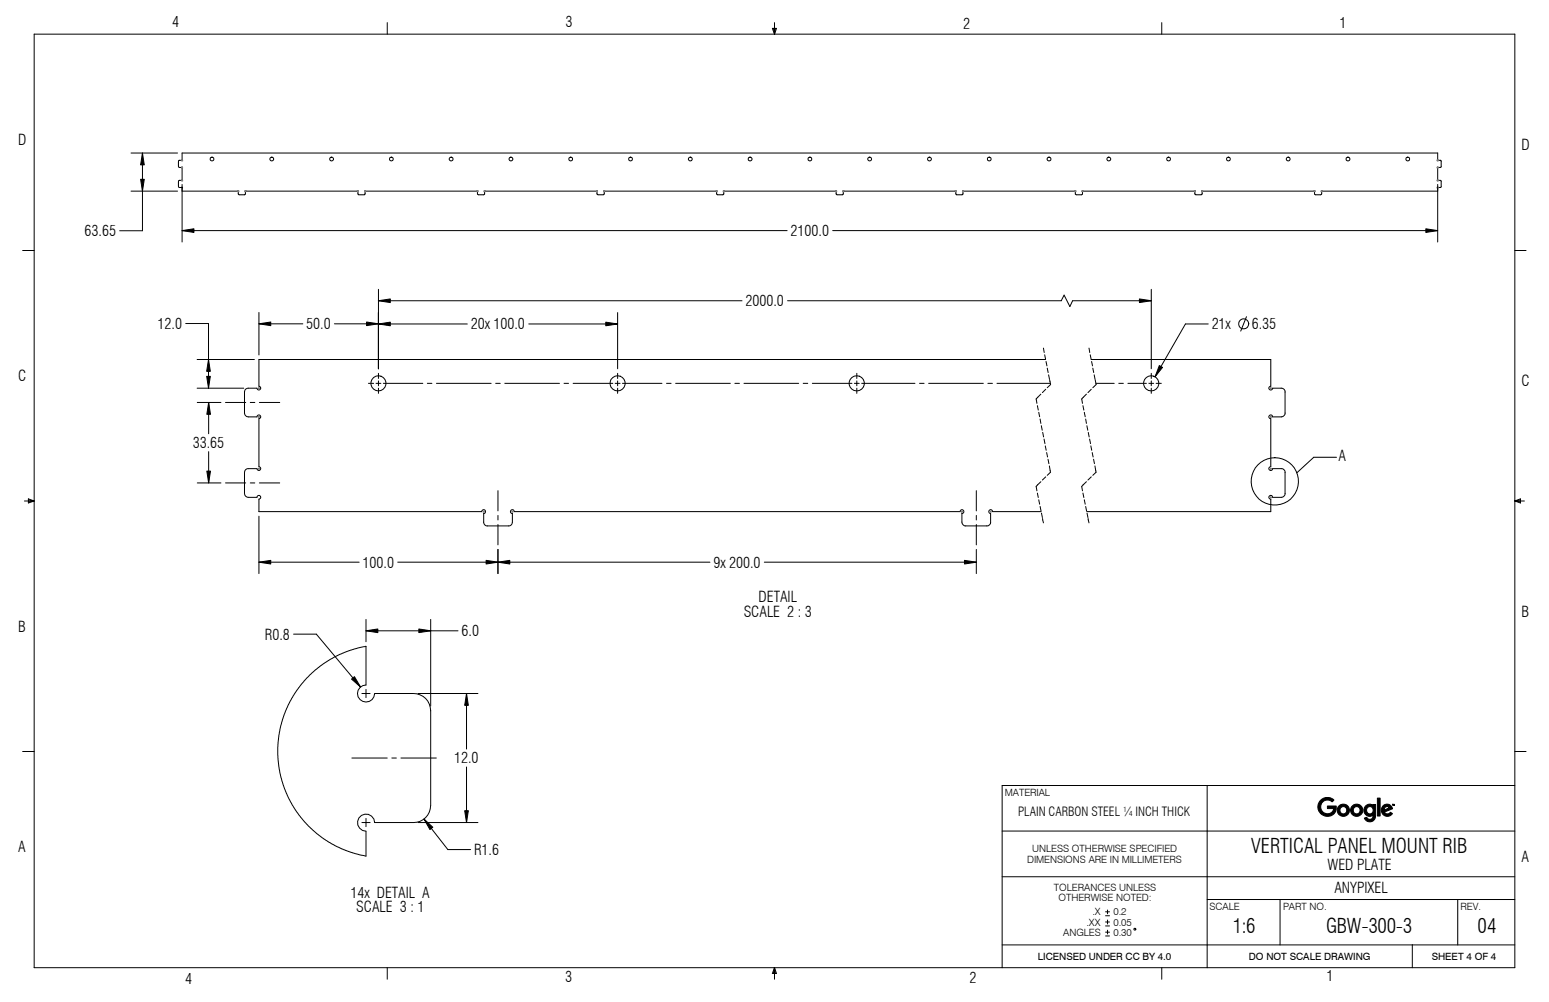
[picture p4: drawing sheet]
<svg xmlns="http://www.w3.org/2000/svg" width="432mm" height="279mm" viewBox="0 0 432 279" stroke-linecap="round" stroke-linejoin="round" font-family="sans-serif">
<g fill="none" stroke="#000" stroke-width=".28">
<path d="M9.5 9.5h412.8v260.3h-412.8zM107.9 6.3v3.2M215.3 7.9h1.2l-.6 1.6zM215.6 7.9l.3 1.6M215.9 6.3v3.2M216.2 7.9l-.3 1.6M323.8 6.3v3.2M36.5 53.3h13M36.5 42.7h13M39.7 42.7v21.6h-6.3M50.8 53.3l15.7-.1-.1 .9 .3 .2 1.7-.1v-1h31.4v.9l.2 .2 1.7-.1v-1h31.4v.9l.2 .2 1.7-.1v-1h31.5l-.1 .9 .3 .2 1.7-.1v-1h31.4v.9l.2 .2 1.7-.1v-1h31.4v.9l.2 .2 1.7-.1v-1h31.5l-.1 .9 .3 .2 1.7-.1v-1h31.4v.9l.2 .2 1.7-.1v-1h31.5l-.1 .9 .3 .2 1.6-.1v-1h31.5l-.1 .9 .3 .2 1.6-.1 .1-1 32.4 .1M50.8 51.4v16.1"/>
<path d="M50.8 52.4v-.2h-1l-.1-1.7 .3-.2h.9v-3.6h-.9l-.3-.3 .1-1.7h1.1l-.1-2h350l-.2 2h1.1v1.8l-.2 .2h-.9v3.6h.9l.2 .2v1.7h-1l.1 .2M400.8 51.4v16.1M6.3 69.8h3.2M50.8 64.3h168.6M232.1 64.3h168.7M422.3 69.8h3.1M51.8 90.2h6.3v18M72.2 87.1v11.9M72.2 90.3h12.2M93.2 90.3h37.1M105.5 80.7v22.1M105.5 83.9h101.3"/>
<path d="M147.4 90.3h24.8M172.2 87.2v15.6M219.5 83.9h76.3l.8-1.6 1.6 3.2 .8-1.6h21.9M290.9 97.1l.2 1.2M291.2 98.9l.3 1.3M303.6 97.1l.2 1.2M303.9 98.9l.3 1.3M320.9 80.7v22.1M336.8 90.3h-6.3l-8.5 14.8M347.5 88.3l-1.6 4M54.9 100.2h16M54.9 108.2h13"/>
<path d="M55 112.2h6.6M58.2 112.2v8.7M62.9 112.2h5.6M69.8 112.2h1.2M72.3 112.2h5.7M102.7 106.9h1.4M104.8 106.9h1.4M105.5 104.1v1.4M105.5 106.2v1.4M105.5 108.2v1.5M106.8 106.9h11.1M119.1 106.9h1.3"/>
<path d="M121.7 106.9h15.2M138.2 106.9h1.2M140.7 106.9h15.3M157.2 106.9h1.3M159.8 106.9h11M171.5 106.9h1.3M172.2 104.1v1.4M172.2 106.2v1.4M172.2 108.2v1.5M173.5 106.9h11M185.8 106.9h1.3M188.3 106.9h15.3"/>
<path d="M204.9 106.9h1.2M207.4 106.9h15.2M223.9 106.9h1.3M226.4 106.9h11.1M238.2 106.9h1.3M238.8 104.1v1.4M238.8 106.2v1.4M238.8 108.2v1.5M240.2 106.9h14.9M256.3 106.9h1.3M258.9 106.9h15.2M275.4 106.9h1.2"/>
<path d="M277.9 106.9h14.9M289.2 113.1l.2 1.2M289.6 115l.2 1.2M289.9 116.8l.3 1.3M290.2 109.9l-1.4 1.4 .3 1.2M290.3 118.7l.2 1.3M291.5 100.2h-219.3v7.5a.52 .52 0 0 1 .5 .5 .52 .52 0 0 1-.5 .5 .52 .52 0 0 1-.6-.5h-2.4a1.02 1.02 0 0 0-1 1.1v5.9a1.08 1.08 0 0 0 1 1h2.4a.52 .52 0 0 1 .5-.5 .52 .52 0 0 1 .6 .5 .52 .52 0 0 1-.5 .6v13.3a.52 .52 0 0 1 .5 .6 .52 .52 0 0 1-.5 .5 .52 .52 0 0 1-.6-.5h-2.4a1.02 1.02 0 0 0-1 1v5.9a1.08 1.08 0 0 0 1 1.1h2.4a.52 .52 0 0 1 .5-.5 .52 .52 0 0 1 .6 .4 .52 .52 0 0 1-.5 .6v3.5h62.1a.53 .53 0 0 1 .5-.6 .53 .53 0 0 1 .5 .5 .53 .53 0 0 1-.5 .6v2.4a1.02 1.02 0 0 0 1.1 1h5.9a1.02 1.02 0 0 0 1-1v-2.4a.52 .52 0 0 1-.5-.5 .52 .52 0 0 1 .5-.6 .52 .52 0 0 1 .5 .6h124.3a.52 .52 0 0 1 .5-.6 .52 .52 0 0 1 .6 .6 .52 .52 0 0 1-.6 .5v2.4a1.08 1.08 0 0 0 1.1 1h5.9a1.02 1.02 0 0 0 1-1v-2.4a.52 .52 0 0 1-.5-.6 .52 .52 0 0 1 .6-.5 .52 .52 0 0 1 .5 .6h13.5M291.5 108.5l-.9 1M291.6 100.8l.2 1.2M291.9 102.7l.3 1.2M292.3 104.5l.3 1.3M292.6 106l.3 1.2"/>
<path d="M292.9 107.2l-1 .9M301.9 113.1l.2 1.2M302.3 115l.2 1.2M302.6 116.8l.3 1.3M302.9 109.9l-1.4 1.4 .3 1.2M303 118.7l.2 1.3M304.2 100.2h50v7.5a.52 .52 0 0 0-.5 .5 .52 .52 0 0 0 .5 .5 .52 .52 0 0 0 .6-.5h2.4a1.02 1.02 0 0 1 1 1.1v5.9a1.08 1.08 0 0 1-1 1h-2.4a.52 .52 0 0 0-.6-.5 .52 .52 0 0 0-.5 .5 .52 .52 0 0 0 .5 .6v13.3a.52 .52 0 0 0-.5 .5 .52 .52 0 0 0 .5 .6 .52 .52 0 0 0 .6-.5h2.4a1.02 1.02 0 0 1 1 1v5.9a1.08 1.08 0 0 1-1 1.1h-2.4a.52 .52 0 0 0-.6-.5 .52 .52 0 0 0-.5 .5 .52 .52 0 0 0 .5 .5v3.5h-51.3M304.2 108.5l-.9 1M304.3 100.8l.2 1.2M304.6 102.7l.3 1.2M305 104.5l.3 1.3M305.3 106l.3 1.2"/>
<path d="M305.5 106.9h5.1M305.6 107.2l-1 .9M311.9 106.9h1.2M314.4 106.9h5.2M320.3 106.9h1.3M320.9 104.1v1.4M320.9 106.2v1.4M320.9 108.2v1.5M322.3 106.9h1.4M6.8 139.7h2.7M7.9 139.1l1.6 .6-1.6 .6zM7.9 139.4l1.6 .3"/>
<path d="M9.5 139.7l-1.6 .3M55 134.7h6.6M58.2 125.9v8.8M62.9 134.7h5.6M69.8 134.7h1.2M72.3 134.7h5.7M138.8 136.8v5.7M272.2 136.8v5.7M289.2 137.5l.2 1.2M289.6 139.4l.2 1.2M290.2 134.3l-1.4 1.3 .3 1.3M290.7 120.6l.2 1.2"/>
<path d="M291 122.4l.3 1.3M291.4 124.3l.2 1.3M291.5 133l-.9 .9M291.8 126.2l.2 1.2M292.1 128.1l.3 1.2M292.5 129.9l.3 1.8-.9 .8M301.9 137.5l.2 1.2M302.3 139.4l.2 1.2M302.9 134.3l-1.4 1.3 .3 1.3M303.4 120.6l.2 1.2M303.7 122.4l.3 1.3M304.1 124.3l.2 1.3"/>
<path d="M304.2 133l-.9 .9M304.5 126.2l.2 1.2M304.8 128.1l.3 1.2M305.2 129.9l.3 1.8M305.6 131.7l-1 .8M372.6 127.5h-6.4l-4.7 4.3M422.3 139.7h2.6M422.3 139.7l1.5-.6v1.2zM422.3 139.7l1.5 .3M423.8 139.4l-1.5 .3M72.2 143.9v16M72.2 156.8h27.9"/>
<path d="M110.9 156.8h87M138.8 143.7v1.3M138.8 146.3v5.6M138.8 153.2v6.7M213.1 156.8h59.1M272.2 143.7v1.3M272.2 146.3v5.6M272.2 153.2v6.7M289.9 141.2l.3 1.3M290.3 143.1l.3 1.2M290.6 144.6l.3 1.2M302.6 141.2l.3 1.3"/>
<path d="M303 143.1l.3 1.2M303.3 144.6l.3 1.2M81.8 176.8h6.4l12.3 14.8M102 172.7v6.2M102 175.9h25.7M120.1 172.7v24.2M86.4 188.1l2.9-2.4 3.8-2.4 4.2-1.9 4.7-1.2v10.8l-.9 .2a2.38 2.38 0 0 0-.4 4.2 2.38 2.38 0 0 0 3.7-2l11.8 .1a4.8 4.8 0 0 1 3.9 4.7l-.2 27.4a4.7 4.7 0 0 1-4.6 3.8h-10.9l-.2-1a2.39 2.39 0 0 0-4.2-.3 2.39 2.39 0 0 0 2 3.7v6.9l-4.2-1-4.5-1.9-3.8-2.5-2.3-1.8-2.3-2.3-1.6-2-1.8-2.6-2.3-5-1.2-4.3-.5-4v-3.7l.6-4.5 1.1-3.8 2.2-4.7 2.5-3.7zM100.9 193.4h2.3M102 192.2v2.3M116.5 193.4h16.7M130 193.4v15.5M6.3 209.5h3.2"/>
<path d="M98.1 211.4h9.8M109.2 211.4h1.3M111.8 211.4h9.8M130 213.9v15.5M336.5 219v50.8M422.3 209.5h3.1M422.3 219h-142.9v50.8M100.9 229.4h2.3M102 228.2v2.3M116.5 229.4h16.7M118.2 228.4l6.6 8.5h6.4M279.4 231.7h142.9"/>
<path d="M279.4 244.5h142.9M308.2 255.4h1.1M308.2 254.3h1.1M308.2 258.2h1.1M308.2 257.1h1.1M308.2 259.9h1.1M308.7 253.7v1.1M308.7 256.5v1.1M308.7 259.4v1M336.5 250.8h85.8M356.8 250.8v12.7M406.4 250.8v12.7"/>
<path d="M107.9 269.8v3.2M215.9 269.8l.3 1.6M215.9 269.8l-.3 1.6M215.9 269.8l.6 1.6h-1.2zM215.9 269.8v3.2M279.4 263.5h142.9M308.2 261h1.1M323.8 269.8v3.2M393.7 263.5v6.3"/>
<circle cx="59.1" cy="44.4" r=".54"/>
<circle cx="75.8" cy="44.3" r=".53"/>
<circle cx="92.4" cy="44.3" r=".53"/>
<circle cx="109.1" cy="44.4" r=".54"/>
<circle cx="125.8" cy="44.4" r=".54"/>
<circle cx="142.4" cy="44.3" r=".53"/>
<circle cx="159.1" cy="44.4" r=".54"/>
<circle cx="175.8" cy="44.4" r=".54"/>
<circle cx="192.4" cy="44.3" r=".53"/>
<circle cx="209.1" cy="44.4" r=".54"/>
<circle cx="225.8" cy="44.4" r=".54"/>
<circle cx="242.4" cy="44.3" r=".53"/>
<circle cx="259.1" cy="44.3" r=".53"/>
<circle cx="275.8" cy="44.4" r=".54"/>
<circle cx="292.4" cy="44.4" r=".54"/>
<circle cx="309.1" cy="44.3" r=".53"/>
<circle cx="325.8" cy="44.4" r=".54"/>
<circle cx="342.4" cy="44.4" r=".54"/>
<circle cx="359.1" cy="44.3" r=".53"/>
<circle cx="375.8" cy="44.4" r=".54"/>
<circle cx="392.4" cy="44.4" r=".54"/>
<circle cx="346.7" cy="90.3" r="1.42"/>
<circle cx="105.5" cy="106.9" r="2.11"/>
<circle cx="172.2" cy="106.9" r="2.11"/>
<circle cx="238.8" cy="106.9" r="2.12"/>
<circle cx="320.9" cy="106.9" r="2.12"/>
<circle cx="355.4" cy="134.2" r="6.6"/>
<circle cx="316.3" cy="259.1" r=".26"/>
</g>
<g fill="none" stroke="#fff" stroke-width=".28">
<path d="M368.3 223.1l1.1-.7h1.1l1.4 .7-.6 .5-.8-.5-1.1 .1-.9 .6-.3 .8v.8l.3 .7 .6 .6 .7 .2 1.4-.3 .6-1-1.8-.1v-.8h2.4v1.3l-.6 1-.8 .5-1.3 .1-1-.3-.7-.6-.5-1-.1-1 .3-1.1zM380.7 224.7l.9-.5 .7 .1 .4 .3v-.3h.8l-.1 3.8-.3 .5-.6 .5-1.5-.1-.7-.8 .7-.3 .5 .5 .6 .1 .5-.3 .1-.4v-.6l-.5 .4h-.6l-1.1-.7-.3-1.2zM383.5 224.3h.1M384 222.5h.7v5h-.7zM385.6 224.7l.8-.5 .7 .1 .6 .3 .5 .9-2.3 .9 .6 .5h.6l.5-.4 .6 .4-.3 .3-.5 .3-.9 .1-1.1-.6-.3-1.3zM386 225.2l.8-.3 .5 .4-1.5 .6zM388.2 224.3h.1M388.2 224.3h.3l.1 .2M388.2 224.3v.3l.1-.3M388.4 224.3h.1M388.4 224.3v.3l.1-.2M388.5 224.3h.1"/>
<path d="M388.5 224.3v.3l.2-.3M388.6 224.5h.1M388.7 224.4v.2v-.3l-.1 .2M388.7 224.3h.1"/>
<circle cx="374.4" cy="225.9" r="1"/>
<circle cx="374.5" cy="225.9" r="1.7"/>
<circle cx="378.1" cy="225.9" r=".99"/>
<circle cx="378.2" cy="225.9" r="1.7"/>
<circle cx="381.9" cy="225.9" r=".99"/>
</g>
<g fill="#000" stroke="#000" stroke-width=".28">
<path d="M39.7 42.7l.5 3.3h-1zM39.2 50h1l-.5 3.3zM50.8 64.3l3.3-.5v1zM397.5 63.8l3.3 .5-3.3 .5zM72.2 90.3l3.3-.5v1zM105.5 83.9l3.3-.5v1zM105.5 90.3l3.3-.5v1zM102.2 89.8l3.3 .5-3.3 .5zM168.9 89.8l3.3 .5-3.3 .5zM317.6 83.4l3.3 .5-3.3 .5zM57.6 104.9h1l-.5 3.3zM58.1 100.2l.5 3.3h-1z"/>
<path d="M58.2 112.2l.5 3.3h-1zM323.2 101.9l.9 .5-2.1 2.7zM57.7 131.4h1l-.5 3.3zM72.2 156.8l3.3-.5v1zM135.5 156.3l3.3 .5-3.3 .5zM138.8 156.8l3.3-.5v1zM268.9 156.3l3.3 .5-3.3 .5zM102 175.9l3.3-.5v1zM116.8 175.4l3.3 .5-3.3 .5zM98 189.4l.8-.7 1.7 2.9zM130 193.4l.6 3.3h-1.1zM118.2 228.4l2.4 2.3-.8 .6z"/>
<path d="M129.5 226.1h1.1l-.6 3.3z"/>
<path d="M368.1 223.2l1.5-.8 1.2 .1 .8 .3 .3 .3-.6 .5-.6-.4-.7-.1-1.1 .4-.6 .8-.1 1 .6 1.2 .6 .3 .9 .1 1-.5 .5-.9h-1.8v-.8h2.4v1.3l-.5 .9-1.5 .7-1.1-.1-.9-.4-.7-.9-.3-.9 .1-1.1z" fill-rule="evenodd"/>
<path d="M373.5 225.9a1 1 0 0 0 2 0 1 1 0 0 0-2 0zM372.8 225.9a1.7 1.7 0 0 1 3.4 0 1.7 1.7 0 0 1-3.4 0z" fill-rule="evenodd"/>
<path d="M377.2 225.9a1 1 0 0 0 2 0 1 1 0 0 0-2 0zM376.5 225.9a1.71 1.71 0 0 1 3.4 0 1.71 1.71 0 0 1-3.4 0z" fill-rule="evenodd"/>
<path d="M380.9 225.9a1 1 0 0 0 2 0 1 1 0 0 0-2 0zM380.8 224.6l.8-.4 .7 .1 .4 .3v-.3h.8l-.1 3.6-.3 .7-.6 .5-1.3-.1-.9-.9 .7-.2 .4 .5 .7 .1 .5-.3 .1-.5v-.5l-.6 .4h-.5l-.8-.3-.4-.5-.2-1.1z" fill-rule="evenodd"/>
<path d="M384 222.5h.7v5h-.7z" fill-rule="evenodd"/>
<path d="M386 225.2l-.2 .7 1.5-.6-.6-.4zM385.5 224.7l.9-.5 1.2 .3 .6 1-2.3 .9 .6 .5h.6l.5-.4 .6 .4-.6 .5-.6 .2-1.3-.4-.6-1.1v-.8z" fill-rule="evenodd"/>
<path d="M388.2 224.3h.2l-.1 .3z" fill-rule="evenodd"/>
<path d="M388.4 224.3l.2 .2 .1-.2v.3v-.3l-.1 .3-.1-.3-.1 .3z" fill-rule="evenodd"/>
</g>
<g fill="none" stroke="#808080" stroke-width=".28">
<path d="M50.6 44.7h.3M50.6 46.7h.3M50.6 50.3h.3M50.6 44.6l.3 .3M50.6 46.6l.3 .3M50.6 50.2l.3 .3M50.8 44.6v.3M50.8 46.6v.3M50.8 50.2v.3M50.9 44.6l-.3 .3M50.9 46.6l-.3 .3M50.9 50.2l-.3 .3"/>
<path d="M66.3 53.3h.3M66.3 53.2l.3 .3M66.4 53.2v.3M66.5 53.2l-.2 .3M68.3 53.3h.3M68.3 53.2l.3 .3M68.4 53.2v.3M68.5 53.2l-.3 .3M99.7 53.3h.2M99.7 53.2l.2 .3M99.8 53.2v.3M99.9 53.2l-.3 .3"/>
<path d="M101.6 53.3h.3M101.6 53.2l.3 .3M101.8 53.2v.3M101.9 53.2l-.3 .3M133 53.3h.3M133 53.2l.3 .3M133.1 53.2v.3M133.2 53.2l-.3 .3M135 53.3h.3M135 53.2l.3 .3M135.1 53.2v.3M135.2 53.2l-.3 .3"/>
<path d="M166.3 53.3h.3M166.3 53.2l.3 .3M166.4 53.2v.3M166.5 53.2l-.3 .3M168.3 53.3h.3M168.3 53.2l.3 .3M168.4 53.2v.3M168.6 53.2l-.3 .3M199.6 53.3h.3M199.6 53.2l.3 .3M199.8 53.2v.3M199.9 53.2l-.3 .3"/>
<path d="M201.6 53.3h.3M201.6 53.2l.3 .3M201.8 53.2v.3M201.9 53.2l-.3 .3M233 53.3h.3M233 53.2l.3 .3M233.1 53.2v.3M233.2 53.2l-.3 .3M234.9 53.3h.3M234.9 53.2l.3 .3M235.1 53.2v.3M235.2 53.2l-.3 .3"/>
<path d="M266.3 53.3h.3M266.3 53.2l.3 .3M266.4 53.2v.3M266.6 53.2l-.3 .3M268.3 53.3h.3M268.3 53.2l.3 .3M268.4 53.2v.3M268.6 53.2l-.3 .3M299.6 53.3h.3M299.6 53.2l.3 .3M299.8 53.2v.3M299.9 53.2l-.3 .3"/>
<path d="M301.6 53.3h.3M301.6 53.2l.3 .3M301.8 53.2v.3M301.9 53.2l-.3 .3M333 53.3h.2M333 53.2l.2 .3M333.1 53.2v.3M333.2 53.2l-.3 .3M335 53.3h.3M335 53.2l.3 .3M335.1 53.2v.3M335.2 53.2l-.3 .3"/>
<path d="M366.3 53.3h.3M366.3 53.2l.3 .3M366.4 53.2v.3M366.6 53.2l-.3 .3M368.3 53.3h.3M368.3 53.2l.3 .3M368.4 53.2v.3M368.6 53.2l-.3 .3M400.6 44.7h.3M400.6 44.6l.3 .3M400.6 46.7h.3M400.6 46.6l.3 .3"/>
<path d="M400.6 50.3h.3M400.6 50.2l.3 .3M400.6 52.3h.3M400.6 52.2l.3 .3M400.8 44.6v.3M400.8 46.6v.3M400.8 50.2v.3M400.8 52.2v.3M400.9 44.6l-.3 .3M400.9 46.6l-.3 .3M400.9 50.2l-.3 .3M400.9 52.2l-.3 .3"/>
<path d="M72.1 116.2h.2M72.1 116.1l.2 .3M72.1 108.2h.2M72.1 108.1l.2 .3M72.2 108.1v.3M72.2 116.1v.3M72.3 116.1l-.3 .3M72.3 108.1l-.3 .3M354.1 116.2h.3M354.1 108.2h.3M354.1 116.1l.3 .3M354.1 108.1l.3 .3"/>
<path d="M354.2 108.1v.3M354.2 116.1v.3M354.4 116.1l-.3 .3M354.4 108.1l-.3 .3M72.1 130.7h.2M72.1 130.6l.2 .3M72.2 130.6v.3M72.3 130.6l-.3 .3M354.1 130.7h.3M354.1 138.7h.3M354.1 138.6l.3 .3M354.1 130.6l.3 .3"/>
<path d="M354.2 130.6v.3M354.2 138.6v.3M354.4 138.6l-.3 .3M354.4 130.6l-.3 .3M134.7 142.7h.3M134.7 142.5l.3 .3M134.8 142.5v.3M135 142.5l-.3 .3M142.7 142.7h.3M142.7 142.5l.3 .3M142.8 142.5v.3M143 142.5l-.3 .3"/>
<path d="M268 142.7h.3M268 142.5l.3 .3M268.1 142.5v.3M268.3 142.5l-.3 .3M276 142.7h.3M276 142.5l.3 .3M276.1 142.5v.3M276.3 142.5l-.3 .3"/>
</g>
<g font-size="5.6">
<text x="348.8" y="237.9">VERTICAL PANEL MOUNT RIB</text>
<text x="343.7" y="260.2">1:6</text>
<text x="369.7" y="260.2">GBW-300-3</text>
<text x="411.9" y="260.2">04</text>
</g>
<g font-size="4.2">
<text x="48" y="7.5">4</text>
<text x="157.6" y="7.5">3</text>
<text x="268.5" y="8">2</text>
<text x="373.4" y="7.8">1</text>
<text x="5.1" y="40.3">D</text>
<text x="424.2" y="41.8">D</text>
<text x="23.6" y="65.9">63.65</text>
<text x="220.4" y="65.8">2100.0</text>
<text x="207.8" y="85.4">2000.0</text>
<text x="43.9" y="91.7">12.0</text>
<text x="85.4" y="91.8">50.0</text>
<text x="131.2" y="91.9">20x 100.0</text>
<text x="337.8" y="91.9">21x</text>
<text x="349" y="91.9">6.35</text>
<text x="5.1" y="106.2">C</text>
<text x="424.2" y="107.7">C</text>
<text x="53.8" y="125">33.65</text>
<text x="373.1" y="128.7">A</text>
<text x="101.1" y="158.3">100.0</text>
<text x="198.9" y="158.3">9x 200.0</text>
<text x="211.5" y="167.8">DETAIL</text>
<text x="207.3" y="172">SCALE 2 : 3</text>
<text x="424.2" y="172">B</text>
<text x="5.1" y="176.2">B</text>
<text x="73.8" y="178.4">R0.8</text>
<text x="128.7" y="177.4">6.0</text>
<text x="126.6" y="212.9">12.0</text>
<text x="5.1" y="237.6">A</text>
<text x="132.2" y="238.4">R1.6</text>
<text x="370" y="242.6">WED PLATE</text>
<text x="424.2" y="240.3">A</text>
<text x="97.7" y="250.3">14x DETAIL A</text>
<text x="372" y="249">ANYPIXEL</text>
<text x="99.3" y="254.4">SCALE 3 : 1</text>
<text x="51.6" y="274.4">4</text>
<text x="157.5" y="273.7">3</text>
<text x="270.3" y="274.1">2</text>
<text x="369.8" y="273.6">1</text>
</g>
<text font-size="3.5" x="283.8" y="227.5">PLAIN CARBON STEEL ¼ INCH THICK</text>
<g font-size="2.8">
<text x="280.1" y="222">MATERIAL</text>
<text x="287.7" y="237.7">UNLESS OTHERWISE SPECIFIED</text>
<text x="286.3" y="240.5">DIMENSIONS ARE IN MILLIMETERS</text>
<text x="293.8" y="248.5">TOLERANCES UNLESS</text>
<text x="295.1" y="251.3">OTHERWISE NOTED:</text>
<text x="304.5" y="255.3">.X</text>
<text x="310.4" y="255.3">0.2</text>
<text x="337.2" y="253.7">SCALE</text>
<text x="357.7" y="253.7">PART NO.</text>
<text x="407.1" y="253.7">REV.</text>
<text x="296.4" y="260.9">ANGLES</text>
<text x="302.9" y="258.1">.XX</text>
<text x="310.4" y="258.1">0.05</text>
<text x="310.4" y="260.9">0.30</text>
<text x="289.3" y="267.7">LICENSED UNDER CC BY 4.0</text>
<text x="348.1" y="267.7">DO NOT SCALE DRAWING</text>
<text x="399.1" y="267.7">SHEET 4 OF 4</text>
</g>
</svg>
